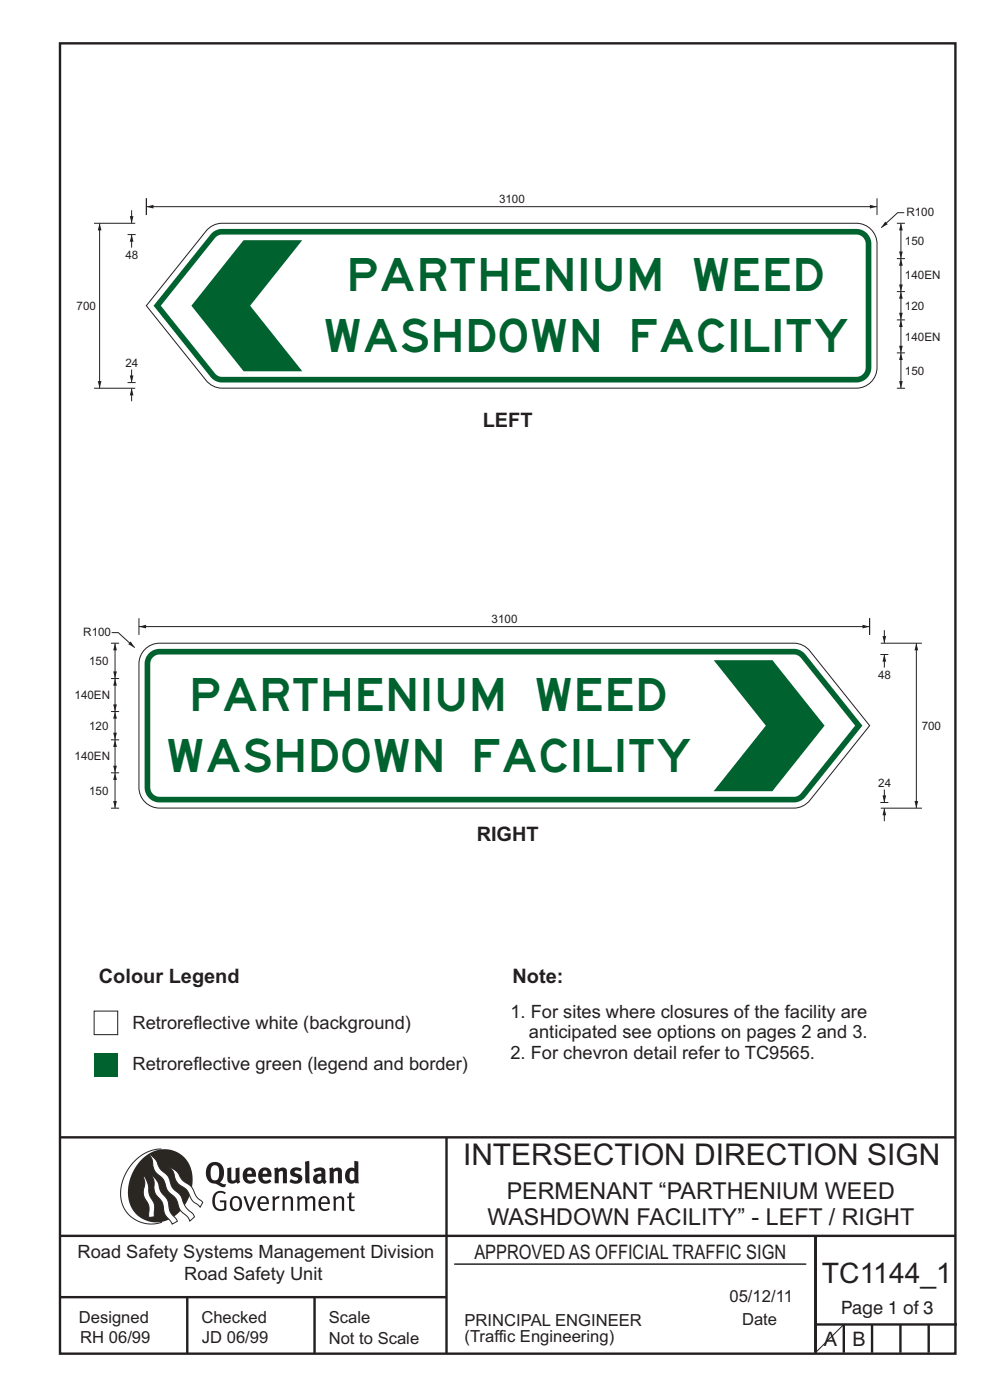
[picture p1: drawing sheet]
<svg xmlns="http://www.w3.org/2000/svg" width="210mm" height="297mm" viewBox="0 0 210 297" stroke-linecap="round" stroke-linejoin="round" font-family="sans-serif">
<g fill="none" stroke="#231f20" stroke-width=".51">
<path d="M12.7 9.2h190v278h-190zM12.7 241.3h190M94.7 241.4v45.8M12.7 275.2h82M12.7 262.2h190.1M39.7 275.2v12M66.7 275.2v12M173 262.2v24.8M173 281h30M179 281v6M185 281v6M191 281v6"/>
<path d="M197 281v6"/>
</g>
<path d="M96.4 268.2h74.6" fill="none" stroke="#231f20" stroke-width=".21"/>
<path d="M34.2 243.8a9.5 9.5 0 0 0-8.6 10.4 6.5 6.5 0 0 0 8.8 5.1" fill="none" stroke="#2a2723" stroke-width=".21"/>
<path d="M30.1 246a6.1 6.1 0 0 1 7.3-1.6 6.1 6.1 0 0 1 3.4 6.6 8.8 8.8 0 0 1-7.1 8.3 6.1 6.1 0 0 1-6.5-7.4 10.5 10.5 0 0 1 2.9-5.9z" fill-rule="evenodd" fill="#2a2723"/>
<g fill="#fff" stroke="#2a2723" stroke-width=".21">
<path d="M30.4 249.4l.3 .3 .6 1.2 .4 2.5 1 2.1 .1 2.7-1.2 .1v-2.5l-1-1.8-.2-.6 .3-2.4z" fill-rule="evenodd"/>
<path d="M36 247.7l.5 .2 .9 .6 1.3 1.9 2 1.5 1 2 1.3 1.2-.5 1-1.7-1.4-1.2-2.3-1.9-1.4-.6-.9-.4-1.5z" fill-rule="evenodd"/>
<path d="M31.7 245l.3 .1 .9 .8 1.1 2.1 1.6 1.5 1 2.5 1.6 1.5 1.2 2.6 1.6 1.6 .3 .5-1 .9-.5-.9-1.6-1.5-1-2.5-1.7-1.6-.9-2.4-1.7-1.7-.4-.9-.3-1.6z" fill-rule="evenodd"/>
<path d="M32.2 249.4l.5 .4 .7 .9 .7 2.1 1.5 1.9 .5 2.4 1.5 1.8v.2l-1.1 .6-1.5-2.1-.6-2.6-1.5-1.9-.2-.9v-1.6z" fill-rule="evenodd"/>
</g>
<g fill="#231f20">
<path d="M45.6 253.1l.5-.3 .7-.1 .6 .1 .5 .3-.2 .3-.9-.3-.8 .2-.3 .6-.1 1.1 .1 .7 .3 .5 .5 .3h.6l.4-.1v-1.3h-.8l-.1-.4h1.4v1.9l-.7 .3h-.7l-.7-.2-.5-.5-.3-.7-.1-1 .2-.8z" fill-rule="evenodd"/>
<path d="M49.5 254.3l.7-.1 .5 .5 .1 1.2-.2 .4-.3 .2h-.5l-.4-.4-.1-1zM49.2 254.1l-.5 1.1 .3 1.2 .7 .5 1-.1 .4-.4 .2-.5v-.8l-.2-.7-.3-.4-.5-.2h-.6z" fill-rule="evenodd"/>
<path d="M51.6 253.9l.5-.1 .9 2.6 .8-2.6h.5l-1.1 3.1h-.5z" fill-rule="evenodd"/>
<path d="M55.4 254.3l.4-.2 .4 .2 .3 .2v.6h-1.3zM55.1 254.1l-.5 1v.7l.3 .6 .4 .4 .5 .1 1.1-.2 .1-.1-.2-.3-.6 .2-.7-.1-.2-.3-.1-.5v-.2h1.8l-.2-1.2-.8-.4h-.5z" fill-rule="evenodd"/>
<path d="M57.7 253.9l.5-.1 .1 .5 .5-.4 .5-.1-.2 .5-.4 .1-.3 .3-.1 2.2h-.5z" fill-rule="evenodd"/>
<path d="M59.8 253.9l.5-.1a.24 .24 0 0 0 .1 .4 .24 .24 0 0 0 .3-.2l.8-.2 .6 .4 .1 2.7h-.5v-2.4l-.2-.2-.3-.1-.8 .4v2.3h-.5z" fill-rule="evenodd"/>
<path d="M63 253.9l.5-.1a.24 .24 0 0 0 .1 .4 .24 .24 0 0 0 .3-.3l.6-.1 .5 .2a.23 .23 0 0 0 .2 .2 .23 .23 0 0 0 .2-.2l.8-.2 .6 .4 .1 2.7h-.5v-2.4l-.1-.2-.3-.1-.8 .5v2.2h-.5v-2.4l-.1-.2-.3-.1-.7 .4v2.3h-.5z" fill-rule="evenodd"/>
<path d="M68.4 254.3l.4-.2 .4 .2 .3 .8h-1.4zM68 254.1l-.4 1v.7l.2 .6 .4 .4 .5 .1 1-.2 .2-.1-.2-.3-.6 .2-.7-.1-.2-.4-.1-.6h1.9l-.2-1.1-.4-.4-.5-.1h-.5z" fill-rule="evenodd"/>
<path d="M70.7 253.9l.4-.1a.24 .24 0 0 0 .2 .4 .24 .24 0 0 0 .3-.2l.8-.2 .5 .4 .1 2.7h-.5v-2.3l-.1-.3-.3-.1-.9 .4v2.3h-.4z" fill-rule="evenodd"/>
<path d="M74.1 253.1l.5-.1-.1 .8h.8l-.2 .4h-.6v2.2l.2 .2 .5-.1 .1 .4h-.3h-.6l-.3-.4-.1-2.3h-.3v-.4h.3z" fill-rule="evenodd"/>
<path d="M45 247.4l.4-.2h.4l.6 .6v1.8l-.2 .5-.3 .3-.7-.1-.4-.5-.1-1.5zM44.3 247l-.4 .6-.2 .9v1l.4 .8 .6 .6 1.1 .3 1.5 .7 .5-.1 .2-.6h-.6l-.8-.4 .7-.9 .2-1.5a1.91 1.91 0 0 0-1.1-1.7 1.91 1.91 0 0 0-2.1 .3z" fill-rule="evenodd"/>
<path d="M48.2 247.8l.9-.1v2.4l.1 .3 .3 .1 .5-.3v-2.3l.8-.2v2.6l.2 .5-.7 .3a.39 .39 0 0 0-.7 0h-.8l-.5-.5z" fill-rule="evenodd"/>
<path d="M52.6 248.5l.3-.2 .3 .1 .2 .6h-1zM51.9 248.1l-.3 .5-.1 .7 .1 .8 .3 .6 .5 .3 .6 .1 .7-.1 .6-.3-.4-.5-.4 .2-.5 .1-.4-.2-.2-.4v-.2h1.9l-.1-1-.3-.7-1-.3-.5 .1z" fill-rule="evenodd"/>
<path d="M55.9 248.5l.3-.2 .3 .1 .2 .6h-1zM55.2 248.1l-.3 .5-.1 .8 .1 .7 .3 .6 .5 .3 .6 .1 .7-.1 .6-.3-.4-.5-.5 .3-.6-.1-.4-.5v-.2h1.9l-.1-1-.3-.6-.5-.3-.5-.1-.5 .1z" fill-rule="evenodd"/>
<path d="M58.1 247.9l.8-.2 .1 .4 1-.4 .7 .3 .2 .5v2.5h-.9v-2.2l-.2-.4-.7 .3v2.3h-.8z" fill-rule="evenodd"/>
<path d="M61.8 248l.9-.3 1.3 .3-.3 .6-.8-.3-.4 .3 .1 .3 1 .3 .4 .4 .1 .8-.5 .5-1 .2-1.2-.3 .3-.7 1.1 .4h.2l.2-.3-.1-.3-1-.3-.4-.3-.1-.7z" fill-rule="evenodd"/>
<path d="M67.4 249.8l.8-.2v.7l-.4 .2h-.3l-.2-.3zM66.5 248.1l.3 .7 .8-.4 .5 .2a.35 .35 0 0 1 0 .4 .35 .35 0 0 1-.5 0l-1 .4-.2 1 .2 .4 .3 .3h1.1a.49 .49 0 0 1 .9 .1l.4-.5-.3-.4v-1.8l-.1-.5-.5-.2-.6-.1z" fill-rule="evenodd"/>
<path d="M69.8 247.9l.8-.2 .1 .4 1-.4 .7 .3 .1 .5v2.5h-.8v-2.3l-.3-.3-.6 .3v2.3h-.9z" fill-rule="evenodd"/>
<path d="M74.4 248.5l.4-.1 .4 .2v1.6l-.4 .2-.4-.1-.2-.3v-1zM75.2 246.3v1.3a.19 .19 0 0 1-.1 .3 .19 .19 0 0 1-.3-.2l-.8 .2-.5 .5-.3 .9 .1 1 .4 .5 .5 .3h.6l.5-.2 .1 .1h.7l-.1-4.6z" fill-rule="evenodd"/>
<path d="M64.7 246.5l.9-.2 .2 4.7h-.9l-.1-.3z" fill-rule="evenodd"/>
</g>
<path d="M179 281l-6 6" fill="none" stroke="#231f20" stroke-width=".21"/>
<path d="M20 223.5h5v5h-5z" fill-rule="evenodd" fill="#00622f"/>
<g fill="#fff" stroke="#231f20" stroke-width=".21">
<path d="M20 214.5h5v5h-5z" fill-rule="evenodd"/>
<path d="M44.1 48.6l1.3-.9 1.6-.3h134.7a4.4 4.4 0 0 1 4.3 4.3v26.3a4.4 4.4 0 0 1-4.3 4.4h-134.7l-1-.2-1.5-.7-.8-.8-12.7-15.8z" fill-rule="evenodd"/>
</g>
<path d="M44.9 49.5l1-.7 1.2-.2h134.6a3.2 3.2 0 0 1 3.1 3.2v26.2a3.2 3.2 0 0 1-3.1 3.2l-135.3-.1-1-.5-.7-.6-12.1-15.1z" fill-rule="evenodd" fill="#00622f"/>
<path d="M45.7 50.4l.7-.5 .7-.1h135l.6 .3 .5 .4 .4 1.1v26.8l-.2 .6-.5 .5-.6 .3-.7 .2-134.9-.1-1.1-.7-11.5-14.3z" fill-rule="evenodd" fill="#fff"/>
<path d="M51.7 51h12.4l-11 13.9 11 13.9h-12.4l-11.1-13.9z" fill-rule="evenodd" fill="#00622f"/>
<path d="M31 43.8h155" fill="none" stroke="#231f20" stroke-width=".21"/>
<g fill="#231f20">
<path d="M184.5 43.5l1.5 .3-1.5 .4z"/>
<path d="M31 43.8l1.6-.3v.7z"/>
</g>
<path d="M31 42.1v3.5M27.9 78.4v2.8" fill="none" stroke="#231f20" stroke-width=".21"/>
<path d="M27.5 79.7h.8l-.4 1.5z" fill="#231f20"/>
<path d="M27.9 44.6v2.8" fill="none" stroke="#231f20" stroke-width=".21"/>
<path d="M27.5 45.9h.8l-.4 1.5z" fill="#231f20"/>
<path d="M27.9 82.4v2.7" fill="none" stroke="#231f20" stroke-width=".21"/>
<path d="M27.9 82.4l.4 1.5h-.8z" fill="#231f20"/>
<path d="M27.9 49.8v2.7" fill="none" stroke="#231f20" stroke-width=".21"/>
<path d="M27.9 49.8l.4 1.5h-.8z" fill="#231f20"/>
<path d="M19.9 47.4h8.8M191.8 45.1h-1.4l-3.5 3.2M19.9 82.4h8.8" fill="none" stroke="#231f20" stroke-width=".21"/>
<path d="M187.8 47l.5 .6-1.4 .7z" fill="#231f20"/>
<path d="M21.1 47.4v35M27.1 49.8h1.7M31 42.1v3.5M186 42.1v3.5M27.1 81.2h1.7" fill="none" stroke="#231f20" stroke-width=".21"/>
<g fill="#231f20">
<path d="M21.1 47.4l.4 1.5h-.8z"/>
<path d="M20.7 80.9h.8l-.4 1.5z"/>
</g>
<path d="M191.1 74.9v7.5" fill="none" stroke="#231f20" stroke-width=".21"/>
<g fill="#231f20">
<path d="M191.1 74.9l.4 1.5h-.8z"/>
<path d="M190.7 80.9h.8l-.4 1.5z"/>
</g>
<path d="M191.1 47.4v7.5" fill="none" stroke="#231f20" stroke-width=".21"/>
<g fill="#231f20">
<path d="M191.1 47.4l.4 1.5h-.8z"/>
<path d="M190.7 53.4h.8l-.4 1.5z"/>
</g>
<path d="M191.1 54.9v7" fill="none" stroke="#231f20" stroke-width=".21"/>
<g fill="#231f20">
<path d="M191.1 54.9l.4 1.5h-.8z"/>
<path d="M190.7 60.4h.8l-.4 1.5z"/>
</g>
<path d="M191.1 61.9v6" fill="none" stroke="#231f20" stroke-width=".21"/>
<g fill="#231f20">
<path d="M191.1 61.9l.4 1.5h-.8z"/>
<path d="M190.7 66.4h.8l-.4 1.5z"/>
</g>
<path d="M191.1 67.9v7" fill="none" stroke="#231f20" stroke-width=".21"/>
<g fill="#231f20">
<path d="M191.1 67.9l.4 1.5h-.8z"/>
<path d="M190.7 73.4h.8l-.4 1.5z"/>
</g>
<path d="M190.3 54.9h1.7M190.3 47.4h1.7M190.3 67.9h1.7M190.3 61.9h1.7M190.3 74.9h1.7M190.3 82.4h1.7" fill="none" stroke="#231f20" stroke-width=".21"/>
<path d="M30.5 138a4.4 4.4 0 0 1 3.3-1.5h135.2l1.6 .6 1.2 1 12.7 15.9-12.7 15.8-1.2 1.1-1.6 .5h-135.2a4.4 4.4 0 0 1-4.3-4.3v-26.3a4.3 4.3 0 0 1 1-2.8z" fill-rule="evenodd" fill="#fff" stroke="#231f20" stroke-width=".21"/>
<path d="M31.6 138.6a3.2 3.2 0 0 1 2.3-.9h134.8l1.2 .3 .9 .7 12.1 15.3-12.1 15.2-.9 .7-1.2 .3h-134.8a3.2 3.2 0 0 1-3.2-3.1v-26.2a3.2 3.2 0 0 1 .9-2.3z" fill-rule="evenodd" fill="#00622f"/>
<path d="M32.5 139.4l.6-.4 .8-.1h134.7l.7 .2 .6 .5 11.5 14.4-11.5 14.3-.6 .5-.7 .2h-135l-.6-.1-.6-.5-.4-.6-.1-.6v-26.3l.1-.8z" fill-rule="evenodd" fill="#fff"/>
<path d="M151.4 140.1h12.5l11 13.9-11.1 13.9h-12.4l11.1-13.9z" fill-rule="evenodd" fill="#00622f"/>
<path d="M29.5 132.9h155" fill="none" stroke="#231f20" stroke-width=".21"/>
<g fill="#231f20">
<path d="M29.5 132.9l1.5-.3v.7z"/>
<path d="M183 132.6l1.5 .3-1.5 .4z"/>
</g>
<path d="M184.5 131.2v3.5M187.6 167.5v2.8" fill="none" stroke="#231f20" stroke-width=".21"/>
<path d="M187.2 168.8h.8l-.4 1.5z" fill="#231f20"/>
<path d="M187.6 133.7v2.8" fill="none" stroke="#231f20" stroke-width=".21"/>
<path d="M187.2 135h.8l-.4 1.5z" fill="#231f20"/>
<path d="M187.6 171.5v2.7" fill="none" stroke="#231f20" stroke-width=".21"/>
<path d="M187.6 171.5l.4 1.5h-.8z" fill="#231f20"/>
<path d="M187.6 138.9v2.7" fill="none" stroke="#231f20" stroke-width=".21"/>
<path d="M187.6 138.9l.4 1.5h-.8z" fill="#231f20"/>
<path d="M23.7 134.2h1.4l3.5 3.2M186.8 136.5h8.8M186.8 171.5h8.8" fill="none" stroke="#231f20" stroke-width=".21"/>
<path d="M27.7 136.1l.9 1.3-1.4-.7z" fill="#231f20"/>
<path d="M29.5 131.2v3.5M184.5 131.2v3.5M186.7 138.9h1.7M194.4 136.5v35M186.7 170.3h1.7" fill="none" stroke="#231f20" stroke-width=".21"/>
<g fill="#231f20">
<path d="M194.4 136.5l.4 1.5h-.8z"/>
<path d="M194 170h.8l-.4 1.5z"/>
</g>
<path d="M24.4 164v7.5" fill="none" stroke="#231f20" stroke-width=".21"/>
<g fill="#231f20">
<path d="M24.4 164l.4 1.5h-.8z"/>
<path d="M24 170h.8l-.4 1.5z"/>
</g>
<path d="M24.4 136.5v7.5" fill="none" stroke="#231f20" stroke-width=".21"/>
<g fill="#231f20">
<path d="M24.4 136.5l.4 1.5h-.8z"/>
<path d="M24 142.5h.8l-.4 1.5z"/>
</g>
<path d="M24.4 144v7" fill="none" stroke="#231f20" stroke-width=".21"/>
<g fill="#231f20">
<path d="M24.4 144l.4 1.5h-.8z"/>
<path d="M24 149.5h.8l-.4 1.5z"/>
</g>
<path d="M24.4 151v6" fill="none" stroke="#231f20" stroke-width=".21"/>
<g fill="#231f20">
<path d="M24.4 151l.4 1.5h-.8z"/>
<path d="M24 155.5h.8l-.4 1.5z"/>
</g>
<path d="M24.4 157v7" fill="none" stroke="#231f20" stroke-width=".21"/>
<g fill="#231f20">
<path d="M24.4 157l.4 1.5h-.8z"/>
<path d="M24 162.5h.8l-.4 1.5z"/>
</g>
<path d="M23.6 136.5h1.7M23.6 144h1.7M23.6 157h1.7M23.6 151h1.7M23.6 171.5h1.7M23.6 164h1.7" fill="none" stroke="#231f20" stroke-width=".21"/>
<g font-size="7" fill="#00622f">
<text x="74.3" y="61.7">PARTHENIUM</text>
<text x="147.2" y="61.7">WEED</text>
<text x="69.1" y="74.7">WASHDOWN</text>
<text x="134.2" y="74.7">FACILITY</text>
<text x="40.9" y="150.8">PARTHENIUM</text>
<text x="113.8" y="150.8">WEED</text>
<text x="35.7" y="163.8">WASHDOWN</text>
<text x="100.8" y="163.8">FACILITY</text>
</g>
<text font-size="6.3" fill="#231f20" x="98.2" y="247.2">INTERSECTION DIRECTION SIGN</text>
<text font-size="6" fill="#231f20" x="174.4" y="272.1">TC1144_1</text>
<g font-size="4.9" fill="#231f20">
<text x="107.5" y="254.4">PERMENANT “PARTHENIUM WEED</text>
<text x="103.4" y="259.9">WASHDOWN FACILITY” - LEFT / RIGHT</text>
</g>
<g font-size="4.2" fill="#231f20">
<text x="102.4" y="90.7">LEFT</text>
<text x="101.1" y="178.5">RIGHT</text>
<text x="21" y="208.5">Colour Legend</text>
<text x="108.7" y="208.5">Note:</text>
<text x="100.6" y="267.2">APPROVED AS OFFICIAL TRAFFIC SIGN</text>
<text x="174.7" y="285.6">A</text>
<text x="180.9" y="285.6">B</text>
</g>
<g font-size="3.9" fill="#231f20">
<text x="108.3" y="215.9">1. For sites where closures of the facility are</text>
<text x="28.1" y="218.4">Retroreflective white (background)</text>
<text x="112.2" y="220.3">anticipated see options on pages 2 and 3.</text>
<text x="28.1" y="227.1">Retroreflective green (legend and border)</text>
<text x="108.3" y="224.6">2. For chevron detail refer to TC9565.</text>
<text x="16.4" y="266.8">Road Safety Systems Management Division</text>
<text x="39.1" y="271.6">Road Safety Unit</text>
<text x="178.4" y="278.8">Page 1 of 3</text>
</g>
<g font-size="3.5" fill="#231f20">
<text x="16.7" y="280.6">Designed</text>
<text x="42.7" y="280.6">Checked</text>
<text x="69.7" y="280.6">Scale</text>
<text x="98.5" y="281.4">PRINCIPAL ENGINEER</text>
<text x="154.7" y="276.2">05/12/11</text>
<text x="157.4" y="281.2">Date</text>
<text x="17" y="284.8">RH 06/99</text>
<text x="42.8" y="284.8">JD 06/99</text>
<text x="69.7" y="285.2">Not to Scale</text>
<text x="98.5" y="284.8">(Traffic Engineering)</text>
</g>
<g font-size="2.5" fill="#231f20">
<text x="105.9" y="43">3100</text>
<text x="192.3" y="45.9">R100</text>
<text x="192" y="52">150</text>
<text x="26.6" y="54.9">48</text>
<text x="192" y="59.3">140EN</text>
<text x="16.2" y="65.7">700</text>
<text x="192" y="65.7">120</text>
<text x="26.6" y="77.9">24</text>
<text x="192" y="72.3">140EN</text>
<text x="192" y="79.5">150</text>
<text x="17.7" y="134.9">R100</text>
<text x="104.3" y="132.1">3100</text>
<text x="18.9" y="141.1">150</text>
<text x="186.3" y="144">48</text>
<text x="15.8" y="148.3">140EN</text>
<text x="18.9" y="154.8">120</text>
<text x="195.5" y="154.8">700</text>
<text x="15.8" y="161.3">140EN</text>
<text x="186.3" y="167">24</text>
<text x="18.9" y="168.6">150</text>
</g>
</svg>
